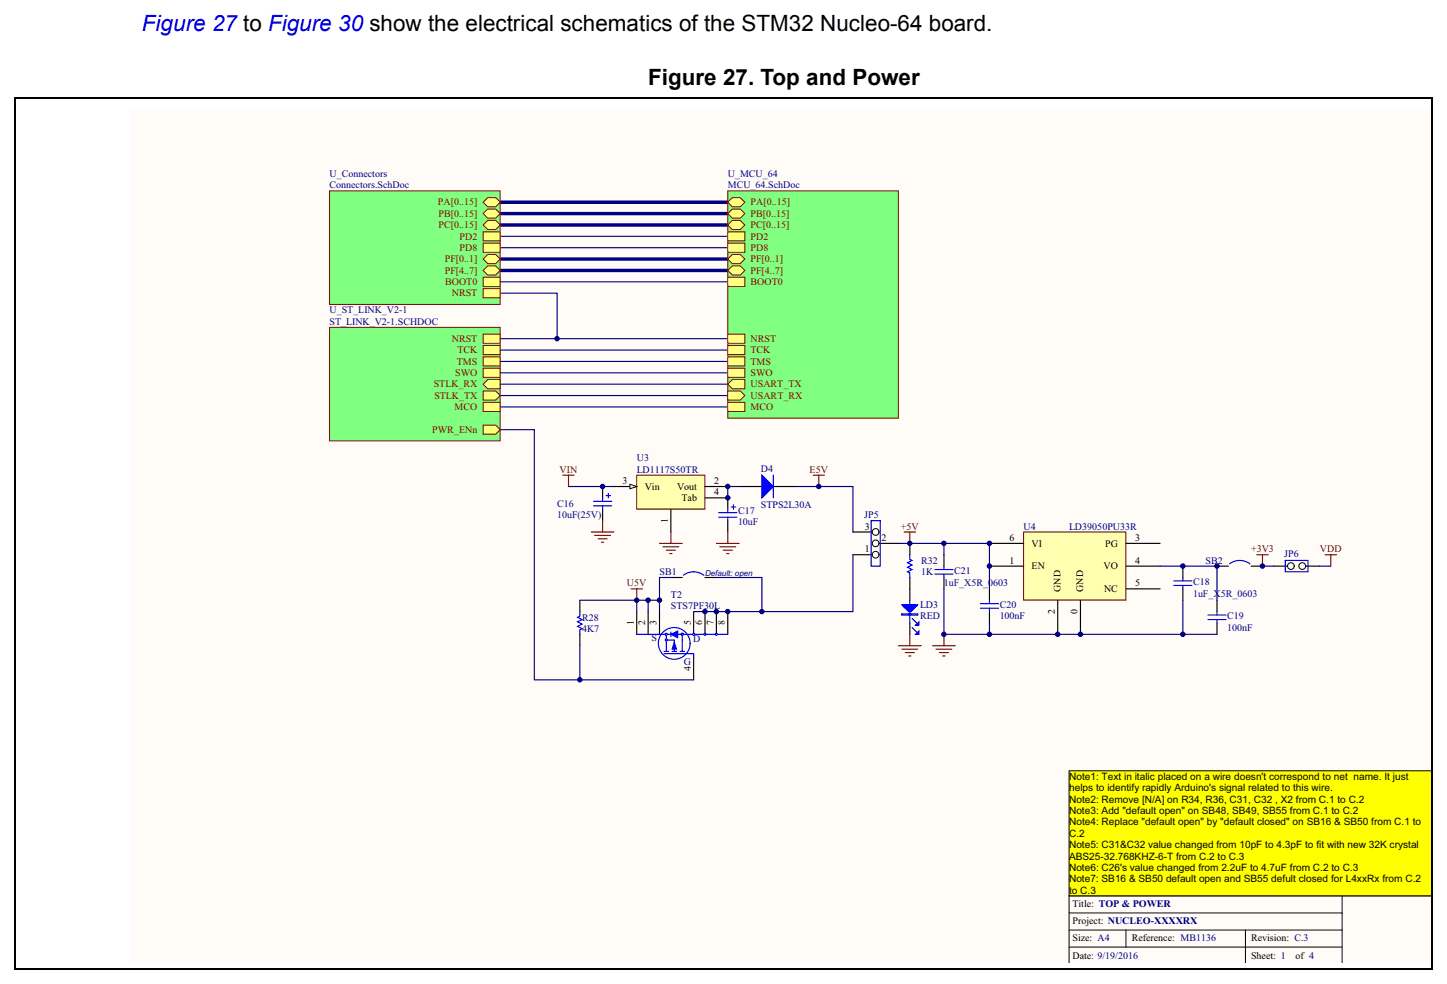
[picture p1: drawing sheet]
<svg xmlns="http://www.w3.org/2000/svg" width="227mm" height="154mm" viewBox="0 0 227 154" stroke-linecap="round" stroke-linejoin="round" font-family="sans-serif">
<path d="M20.6 17.1h203.9v133.8h-203.9z" fill="#fffcf8"/>
<path d="M167.7 143.2h42.9M167.7 145.9h42.9M167.7 148.5h42.9M176.7 145.9v2.6M195.4 145.9v5.1M210.6 140.5v10.5M224.6 140.5h-56.9v10.5" fill="none" stroke="#000" stroke-width=".16"/>
<path d="M91 94.1v1.8M91 99.5v1.8M155.2 92.4v1.7M155.2 95.9v1.8M185.6 88.8v1.8M185.6 92.4v1.7M190.9 94.1v1.8M190.9 97.7v1.8M199.9 88.8h3.2" fill="none" stroke="#000" stroke-width=".18"/>
<g fill="none" stroke="#00f" stroke-width=".18">
<path d="M91 95.9v.7l-.4 .2 .7 .4-.7 .3 .7 .4-.7 .3 .7 .4-.3 .2v.7M153.8 95.4h2.9M153.8 94.7h2.9M155.2 94.1v.6M155.2 95.4v.5M184.2 91.8h2.8M184.2 91.1h2.8M185.6 90.6v.5M185.6 91.8v.6M189.5 97.2h2.9M189.5 96.5h2.9M190.9 95.9v.6"/>
<path d="M190.9 97.2v.5"/>
</g>
<g fill="none" stroke="#800000" stroke-width=".18">
<path d="M88.3 74.5h1.8M89.2 74.5v1.8M99 92.4h1.8M99.9 92.4v1.7M141.9 83.4h1.7M142.7 83.4v1.8M148.1 99.5v1.8M197.2 87h1.8M198.1 87v1.8M207.9 87h1.8M208.8 87v1.8M146.3 101.3h3.6"/>
<path d="M146.9 101.8h2.5M147.4 102.3h1.4M147.9 102.9h.4"/>
</g>
<path d="M78.5 67.4h5.3v39.2h25M91 94.1h12.5v1.8M148.1 87v-1.8h7.1v7.2M182 88.8h8.9v5.3M185.6 94.1v5.4" fill="none" stroke="#000080" stroke-width=".18"/>
<circle cx="202.5" cy="88.8" r=".53" fill="#fffcf8"/>
<circle cx="202.5" cy="88.8" r=".53" fill="none" stroke="#000" stroke-width=".16"/>
<path d="M203.8 88.8h3.2" fill="none" stroke="#000" stroke-width=".18"/>
<circle cx="204.3" cy="88.8" r=".53" fill="#fffcf8"/>
<circle cx="204.3" cy="88.8" r=".53" fill="none" stroke="#000" stroke-width=".16"/>
<path d="M201.7 87.9h3.5v1.8h-3.5z" fill="none" stroke="#00f" stroke-width=".18"/>
<path d="M198.1 88.8h1.8M207 88.8h1.8" fill="none" stroke="#000080" stroke-width=".18"/>
<path d="M51.7 51.3h26.8v17.9h-26.8z" fill="#80ff80"/>
<path d="M51.7 51.3h26.8v17.9h-26.8z" fill="none" stroke="#800000" stroke-width=".16"/>
<path d="M75.8 56h2.7v1.4h-2.7z" fill="#ffff80"/>
<path d="M75.8 56h2.7v1.4h-2.7z" fill="none" stroke="#800000" stroke-width=".16"/>
<path d="M75.8 54.2h2.7v1.4h-2.7z" fill="#ffff80"/>
<path d="M75.8 54.2h2.7v1.4h-2.7z" fill="none" stroke="#800000" stroke-width=".16"/>
<path d="M75.8 63.1h2.7v1.4h-2.7z" fill="#ffff80"/>
<path d="M75.8 63.1h2.7v1.4h-2.7z" fill="none" stroke="#800000" stroke-width=".16"/>
<path d="M75.8 52.4h2.7v1.4h-2.7z" fill="#ffff80"/>
<path d="M75.8 52.4h2.7v1.4h-2.7z" fill="none" stroke="#800000" stroke-width=".16"/>
<path d="M75.8 60.3l.7-.8h2v1.5h-2z" fill-rule="evenodd" fill="#ffff80"/>
<path d="M75.8 60.3l.7-.8h2v1.5h-2z" fill="none" stroke="#800000" stroke-width=".16"/>
<path d="M75.8 61.3h2l.7 .7-.7 .8h-2z" fill-rule="evenodd" fill="#ffff80"/>
<path d="M75.8 61.3h2l.7 .7-.7 .8h-2z" fill="none" stroke="#800000" stroke-width=".16"/>
<path d="M75.8 57.8h2.7v1.4h-2.7z" fill="#ffff80"/>
<path d="M75.8 57.8h2.7v1.4h-2.7z" fill="none" stroke="#800000" stroke-width=".16"/>
<path d="M75.8 66.7h2l.7 .7-.7 .7h-2z" fill-rule="evenodd" fill="#ffff80"/>
<path d="M75.8 66.7h2l.7 .7-.7 .7h-2z" fill="none" stroke="#800000" stroke-width=".16"/>
<path d="M78.5 31.7h35.7M78.5 33.5h35.7M78.5 35.3h35.7M78.5 42.4h35.7M78.5 40.6h35.7" fill="none" stroke="#000080" stroke-width=".54"/>
<path d="M78.5 37.1h35.7M78.5 38.9h35.7M78.5 53.1h35.7M78.5 54.9h35.7M78.5 56.7h35.7M78.5 58.5h35.7M78.5 60.3h35.7M78.5 62h35.7M78.5 63.8h35.7" fill="none" stroke="#000080" stroke-width=".18"/>
<path d="M143.1 97l.7 .7M143.1 98.4l.7 .7" fill="none" stroke="#00f" stroke-width=".18"/>
<path d="M143.6 98.1l.6-.6v.6z" fill="#00f"/>
<path d="M143.6 98.1l.6-.6v.6z" fill="none" stroke="#00f" stroke-width=".18"/>
<path d="M143.6 99.5l.6-.5v.5z" fill="#00f"/>
<g fill="none" stroke="#00f" stroke-width=".18">
<path d="M99.9 99.5h4.6M105.3 99.5h1.7M108.8 99.5h.1M141.5 96.3h2.5v.2h-2.5zM141.7 95h2.1M141.9 94.9v.3h1.7v-.3M142 94.9v.5h1.5v-.5M142.2 94.9v.7h1.1v-.7M142.4 94.9v.8h.7v-.8M142.6 95.9h.3M142.6 96.3v.2M142.6 94.9v1"/>
<path d="M142.6 95.9l-1.1-1h2.5l-1.1 1M142.7 87v.7l.4 .2-.7 .4 .7 .3-.7 .4 .7 .3-.7 .4 .3 .2v.7M142.7 94.1v3.6M142.9 96.3v.2M142.9 94.9v1M143.6 99.5l.6-.5v.5zM104.2 102.5h4.6v.6M104.2 102.2h.7M104.5 100.4h1.3v1.8M105.4 102.2h.8M106.7 102.2h.7M107 100.4v1.8"/>
<circle cx="105.8" cy="100.9" r="2.49"/>
</g>
<path d="M103.5 95.9v3.6M108.8 95.9v3.6M142.7 85.2v1.8M142.7 90.6v3.5M142.7 97.7v1.8M108.8 103.1v3.5" fill="none" stroke="#000" stroke-width=".18"/>
<path d="M142.7 99.5v1.8M141 101.3h3.5M141.5 101.8h2.5M142 102.3h1.5M142.6 102.9h.3" fill="none" stroke="#800000" stroke-width=".18"/>
<path d="M78.5 46h8.9v7.1M91 101.3v5.3" fill="none" stroke="#000080" stroke-width=".18"/>
<circle cx="107" cy="99.5" r=".17" fill="#c0c0c0"/>
<circle cx="107" cy="99.5" r=".17" fill="none" stroke="#00f" stroke-width=".16"/>
<path d="M104.5 99.5v2.7M114.2 99.5h-7.2v.9" fill="none" stroke="#00f" stroke-width=".18"/>
<circle cx="104.5" cy="99.5" r=".17" fill="#c0c0c0"/>
<circle cx="104.5" cy="99.5" r=".17" fill="none" stroke="#00f" stroke-width=".16"/>
<circle cx="107" cy="99.5" r=".17" fill="#c0c0c0"/>
<circle cx="107" cy="99.5" r=".17" fill="none" stroke="#00f" stroke-width=".16"/>
<circle cx="104.5" cy="100.4" r=".17" fill="#c0c0c0"/>
<circle cx="104.5" cy="100.4" r=".17" fill="none" stroke="#00f" stroke-width=".16"/>
<path d="M104.7 99.5h2.2" fill="none" stroke="#00f" stroke-width=".18"/>
<path d="M105.8 100.7l.4 1.1h-.8z" fill="#00f"/>
<path d="M105.8 100.7l.4 1.1h-.8z" fill="none" stroke="#00f" stroke-width=".16"/>
<path d="M105.3 99.1v.7" fill="none" stroke="#00f" stroke-width=".18"/>
<path d="M105.3 99.5l1-.5v1z" fill="#00f"/>
<path d="M105.3 99.5l1-.5v1z" fill="none" stroke="#00f" stroke-width=".16"/>
<path d="M110.6 95.9v3.6M112.4 95.9v3.6M114.2 95.9v3.6" fill="none" stroke="#000" stroke-width=".18"/>
<circle cx="108.8" cy="99.5" r=".17" fill="#c0c0c0"/>
<circle cx="108.8" cy="99.5" r=".17" fill="none" stroke="#00f" stroke-width=".16"/>
<circle cx="110.6" cy="99.5" r=".17" fill="#c0c0c0"/>
<circle cx="110.6" cy="99.5" r=".17" fill="none" stroke="#00f" stroke-width=".16"/>
<circle cx="112.4" cy="99.5" r=".17" fill="#c0c0c0"/>
<circle cx="112.4" cy="99.5" r=".17" fill="none" stroke="#00f" stroke-width=".16"/>
<path d="M94.5 76.3v1.8M94.5 79.9v1.8M114.2 78.1v1.8M99.9 95.9v3.6M101.7 95.9v3.6M114.2 81.7v1.7" fill="none" stroke="#000" stroke-width=".18"/>
<path d="M89.2 76.3h7.1M99.9 94.1v1.8M101.7 94.1v1.8" fill="none" stroke="#000080" stroke-width=".18"/>
<path d="M92.8 83.4h3.5M93.3 84h2.5M93.8 84.5h1.5M94.4 85h.3M94.5 81.7v1.7M103.5 85.2h3.5M104 85.8h2.5M104.5 86.3h1.5M105.1 86.8h.3M105.3 83.4v1.8" fill="none" stroke="#800000" stroke-width=".18"/>
<path d="M93.1 78.6h2.9M93.1 79.3h2.9M94.5 78.1v.5M94.5 79.3v.6M95.1 77.7h.7M95.4 77.4v.7M114.2 79.9v.5M114.7 79.5h.7M115.1 79.2v.7M112.8 80.4h2.8M112.8 81.1h2.8M114.2 81.1v.6" fill="none" stroke="#00f" stroke-width=".18"/>
<path d="M99.9 74.5h10.7v5.4h-10.7z" fill="#ffffb0"/>
<path d="M99.9 74.5h10.7v5.4h-10.7z" fill="none" stroke="#800000" stroke-width=".16"/>
<path d="M96.3 76.3h3.6" fill="none" stroke="#000" stroke-width=".18"/>
<path d="M98.8 75.9l1.1 .4-1.1 .4z" fill="#fffcf8"/>
<path d="M98.8 75.9l1.1 .4-1.1 .4z" fill="none" stroke="#000" stroke-width=".16"/>
<path d="M105.3 79.9v3.5M110.6 76.3h3.6M110.6 78.1h3.6" fill="none" stroke="#000" stroke-width=".18"/>
<path d="M51.7 29.9h26.8v17.9h-26.8z" fill="#80ff80"/>
<path d="M51.7 29.9h26.8v17.9h-26.8z" fill="none" stroke="#800000" stroke-width=".16"/>
<path d="M75.8 31.7l.7-.7h1.3l.7 .7-.7 .7h-1.3z" fill-rule="evenodd" fill="#ffff80"/>
<path d="M75.8 31.7l.7-.7h1.3l.7 .7-.7 .7h-1.3z" fill="none" stroke="#800000" stroke-width=".16"/>
<path d="M75.8 33.5l.7-.7h1.3l.7 .7-.7 .7h-1.3z" fill-rule="evenodd" fill="#ffff80"/>
<path d="M75.8 33.5l.7-.7h1.3l.7 .7-.7 .7h-1.3z" fill="none" stroke="#800000" stroke-width=".16"/>
<path d="M75.8 35.3l.7-.7h1.3l.7 .7-.7 .7h-1.3z" fill-rule="evenodd" fill="#ffff80"/>
<path d="M75.8 35.3l.7-.7h1.3l.7 .7-.7 .7h-1.3z" fill="none" stroke="#800000" stroke-width=".16"/>
<path d="M75.8 42.4l.7-.7h1.3l.7 .7-.7 .7h-1.3z" fill-rule="evenodd" fill="#ffff80"/>
<path d="M75.8 42.4l.7-.7h1.3l.7 .7-.7 .7h-1.3z" fill="none" stroke="#800000" stroke-width=".16"/>
<path d="M75.8 36.4h2.7v1.4h-2.7z" fill="#ffff80"/>
<path d="M75.8 36.4h2.7v1.4h-2.7z" fill="none" stroke="#800000" stroke-width=".16"/>
<path d="M75.8 38.1h2.7v1.5h-2.7z" fill="#ffff80"/>
<path d="M75.8 38.1h2.7v1.5h-2.7z" fill="none" stroke="#800000" stroke-width=".16"/>
<path d="M75.8 40.6l.7-.7h1.3l.7 .7-.7 .7h-1.3z" fill-rule="evenodd" fill="#ffff80"/>
<path d="M75.8 40.6l.7-.7h1.3l.7 .7-.7 .7h-1.3z" fill="none" stroke="#800000" stroke-width=".16"/>
<path d="M75.8 45.3h2.7v1.4h-2.7z" fill="#ffff80"/>
<path d="M75.8 45.3h2.7v1.4h-2.7z" fill="none" stroke="#800000" stroke-width=".16"/>
<path d="M75.8 43.5h2.7v1.4h-2.7z" fill="#ffff80"/>
<path d="M75.8 43.5h2.7v1.4h-2.7z" fill="none" stroke="#800000" stroke-width=".16"/>
<path d="M78.5 44.2h35.7" fill="none" stroke="#000080" stroke-width=".18"/>
<path d="M114.2 29.9h26.7v35.7h-26.7z" fill="#80ff80"/>
<path d="M114.2 29.9h26.7v35.7h-26.7z" fill="none" stroke="#800000" stroke-width=".16"/>
<path d="M114.2 52.4h2.7v1.4h-2.7z" fill="#ffff80"/>
<path d="M114.2 52.4h2.7v1.4h-2.7z" fill="none" stroke="#800000" stroke-width=".16"/>
<path d="M114.2 63.1h2.7v1.4h-2.7z" fill="#ffff80"/>
<path d="M114.2 63.1h2.7v1.4h-2.7z" fill="none" stroke="#800000" stroke-width=".16"/>
<path d="M114.2 61.3h1.9l.8 .7-.8 .8h-1.9z" fill-rule="evenodd" fill="#ffff80"/>
<path d="M114.2 61.3h1.9l.8 .7-.8 .8h-1.9z" fill="none" stroke="#800000" stroke-width=".16"/>
<path d="M114.2 60.3l.7-.8h2v1.5h-2z" fill-rule="evenodd" fill="#ffff80"/>
<path d="M114.2 60.3l.7-.8h2v1.5h-2z" fill="none" stroke="#800000" stroke-width=".16"/>
<path d="M114.2 31.7l.7-.7h1.2l.8 .7-.8 .7h-1.2z" fill-rule="evenodd" fill="#ffff80"/>
<path d="M114.2 31.7l.7-.7h1.2l.8 .7-.8 .7h-1.2z" fill="none" stroke="#800000" stroke-width=".16"/>
<path d="M114.2 33.5l.7-.7h1.2l.8 .7-.8 .7h-1.2z" fill-rule="evenodd" fill="#ffff80"/>
<path d="M114.2 33.5l.7-.7h1.2l.8 .7-.8 .7h-1.2z" fill="none" stroke="#800000" stroke-width=".16"/>
<path d="M114.2 35.3l.7-.7h1.2l.8 .7-.8 .7h-1.2z" fill-rule="evenodd" fill="#ffff80"/>
<path d="M114.2 35.3l.7-.7h1.2l.8 .7-.8 .7h-1.2z" fill="none" stroke="#800000" stroke-width=".16"/>
<path d="M114.2 42.4l.7-.7h1.2l.8 .7-.8 .7h-1.2z" fill-rule="evenodd" fill="#ffff80"/>
<path d="M114.2 42.4l.7-.7h1.2l.8 .7-.8 .7h-1.2z" fill="none" stroke="#800000" stroke-width=".16"/>
<path d="M114.2 36.4h2.7v1.4h-2.7z" fill="#ffff80"/>
<path d="M114.2 36.4h2.7v1.4h-2.7z" fill="none" stroke="#800000" stroke-width=".16"/>
<path d="M114.2 54.2h2.7v1.4h-2.7z" fill="#ffff80"/>
<path d="M114.2 54.2h2.7v1.4h-2.7z" fill="none" stroke="#800000" stroke-width=".16"/>
<path d="M114.2 56h2.7v1.4h-2.7z" fill="#ffff80"/>
<path d="M114.2 56h2.7v1.4h-2.7z" fill="none" stroke="#800000" stroke-width=".16"/>
<path d="M114.2 57.8h2.7v1.4h-2.7z" fill="#ffff80"/>
<path d="M114.2 57.8h2.7v1.4h-2.7z" fill="none" stroke="#800000" stroke-width=".16"/>
<path d="M114.2 38.1h2.7v1.5h-2.7z" fill="#ffff80"/>
<path d="M114.2 38.1h2.7v1.5h-2.7z" fill="none" stroke="#800000" stroke-width=".16"/>
<path d="M114.2 40.6l.7-.7h1.2l.8 .7-.8 .7h-1.2z" fill-rule="evenodd" fill="#ffff80"/>
<path d="M114.2 40.6l.7-.7h1.2l.8 .7-.8 .7h-1.2z" fill="none" stroke="#800000" stroke-width=".16"/>
<path d="M114.2 43.5h2.7v1.4h-2.7z" fill="#ffff80"/>
<path d="M114.2 43.5h2.7v1.4h-2.7z" fill="none" stroke="#800000" stroke-width=".16"/>
<path d="M105.3 90.6h1.7M110.6 90.6h1.8M190.9 88.8h1.8M196.3 88.8h1.8" fill="none" stroke="#000" stroke-width=".18"/>
<path d="M107.2 90.2a2.67 2.67 0 0 1 3.2 0M192.9 88.4a2.67 2.67 0 0 1 3.2 0" fill="none" stroke="#00f" stroke-width=".18"/>
<path d="M160.6 83.4h16v10.7h-16z" fill="#ffffb0"/>
<path d="M160.6 83.4h16v10.7h-16z" fill="none" stroke="#800000" stroke-width=".16"/>
<path d="M155.2 88.8h5.4M155.2 85.2h5.4M166 94.1v5.4M169.5 94.1v5.4M176.7 88.8h5.3M176.7 92.4h5.3M176.7 85.2h5.3" fill="none" stroke="#000" stroke-width=".18"/>
<path d="M148.1 92.4v7.1h42.8M155.2 97.7v1.8" fill="none" stroke="#000080" stroke-width=".18"/>
<path d="M167.7 120.9h56.8v19.6h-56.8z" fill="#ff0"/>
<path d="M224.6 120.9h-56.9v19.6h56.9" fill="none" stroke="#000" stroke-width=".16"/>
<path d="M133.8 87v8.9h-25M141 85.2h7.1" fill="none" stroke="#000080" stroke-width=".18"/>
<path d="M133.8 83.4h4.1" fill="none" stroke="#000" stroke-width=".18"/>
<circle cx="137.4" cy="83.4" r=".53" fill="#fffcf8"/>
<circle cx="137.4" cy="83.4" r=".53" fill="none" stroke="#000" stroke-width=".16"/>
<path d="M136.9 85.2h4.1" fill="none" stroke="#000" stroke-width=".18"/>
<circle cx="137.4" cy="85.2" r=".53" fill="#fffcf8"/>
<circle cx="137.4" cy="85.2" r=".53" fill="none" stroke="#000" stroke-width=".16"/>
<path d="M133.8 87h4.1" fill="none" stroke="#000" stroke-width=".18"/>
<circle cx="137.4" cy="87" r=".53" fill="#fffcf8"/>
<circle cx="137.4" cy="87" r=".53" fill="none" stroke="#000" stroke-width=".16"/>
<path d="M136.7 81.7h1.4v7.1h-1.4zM146.7 90h2.8M146.7 89.3h2.8M148.1 88.8v.5M148.1 90v.6" fill="none" stroke="#00f" stroke-width=".18"/>
<path d="M116 76.3h3.5M121.3 76.3h3.6M148.1 87v1.8M148.1 90.6v1.8" fill="none" stroke="#000" stroke-width=".18"/>
<path d="M127.6 74.5h1.8M128.5 74.5v1.8M112.4 85.2h3.6M112.9 85.8h2.5M113.5 86.3h1.4M114 86.8h.4M114.2 83.4v1.8" fill="none" stroke="#800000" stroke-width=".18"/>
<path d="M116 76.3h-1.8v1.8M124.9 76.3h8.9v7.1M105.3 90.6h-1.8v3.5M112.4 90.6h7.1v5.3" fill="none" stroke="#000080" stroke-width=".18"/>
<path d="M119.5 74.5l1.8 1.8-1.8 1.8z" fill="#00f"/>
<path d="M119.5 74.5l1.8 1.8-1.8 1.8zM121.3 74.5v3.6" fill="none" stroke="#00f" stroke-width=".18"/>
<circle cx="87.4" cy="53.1" r=".35" fill="#000080"/>
<circle cx="87.4" cy="53.1" r=".35" fill="none" stroke="#000080" stroke-width=".16"/>
<circle cx="91" cy="106.6" r=".35" fill="#000080"/>
<circle cx="91" cy="106.6" r=".35" fill="none" stroke="#000080" stroke-width=".16"/>
<circle cx="94.5" cy="76.3" r=".35" fill="#000080"/>
<circle cx="94.5" cy="76.3" r=".35" fill="none" stroke="#000080" stroke-width=".16"/>
<circle cx="99.9" cy="94.1" r=".35" fill="#000080"/>
<circle cx="99.9" cy="94.1" r=".35" fill="none" stroke="#000080" stroke-width=".16"/>
<circle cx="101.7" cy="94.1" r=".35" fill="#000080"/>
<circle cx="101.7" cy="94.1" r=".35" fill="none" stroke="#000080" stroke-width=".16"/>
<circle cx="103.5" cy="94.1" r=".35" fill="#000080"/>
<circle cx="103.5" cy="94.1" r=".35" fill="none" stroke="#000080" stroke-width=".16"/>
<circle cx="110.6" cy="95.9" r=".35" fill="#000080"/>
<circle cx="110.6" cy="95.9" r=".35" fill="none" stroke="#000080" stroke-width=".16"/>
<circle cx="112.4" cy="95.9" r=".35" fill="#000080"/>
<circle cx="112.4" cy="95.9" r=".35" fill="none" stroke="#000080" stroke-width=".16"/>
<circle cx="114.2" cy="95.9" r=".35" fill="#000080"/>
<circle cx="114.2" cy="95.9" r=".35" fill="none" stroke="#000080" stroke-width=".16"/>
<circle cx="114.2" cy="78.1" r=".35" fill="#000080"/>
<circle cx="114.2" cy="78.1" r=".35" fill="none" stroke="#000080" stroke-width=".16"/>
<circle cx="114.2" cy="76.3" r=".35" fill="#000080"/>
<circle cx="114.2" cy="76.3" r=".35" fill="none" stroke="#000080" stroke-width=".16"/>
<circle cx="119.5" cy="95.9" r=".35" fill="#000080"/>
<circle cx="119.5" cy="95.9" r=".35" fill="none" stroke="#000080" stroke-width=".16"/>
<circle cx="128.5" cy="76.3" r=".35" fill="#000080"/>
<circle cx="128.5" cy="76.3" r=".35" fill="none" stroke="#000080" stroke-width=".16"/>
<circle cx="142.7" cy="85.2" r=".35" fill="#000080"/>
<circle cx="142.7" cy="85.2" r=".35" fill="none" stroke="#000080" stroke-width=".16"/>
<circle cx="148.1" cy="99.5" r=".35" fill="#000080"/>
<circle cx="148.1" cy="99.5" r=".35" fill="none" stroke="#000080" stroke-width=".16"/>
<circle cx="148.1" cy="85.2" r=".35" fill="#000080"/>
<circle cx="148.1" cy="85.2" r=".35" fill="none" stroke="#000080" stroke-width=".16"/>
<circle cx="155.2" cy="99.5" r=".35" fill="#000080"/>
<circle cx="155.2" cy="99.5" r=".35" fill="none" stroke="#000080" stroke-width=".16"/>
<circle cx="155.2" cy="88.8" r=".35" fill="#000080"/>
<circle cx="155.2" cy="88.8" r=".35" fill="none" stroke="#000080" stroke-width=".16"/>
<circle cx="155.2" cy="85.2" r=".35" fill="#000080"/>
<circle cx="155.2" cy="85.2" r=".35" fill="none" stroke="#000080" stroke-width=".16"/>
<circle cx="165.9" cy="99.5" r=".35" fill="#000080"/>
<circle cx="165.9" cy="99.5" r=".35" fill="none" stroke="#000080" stroke-width=".16"/>
<circle cx="169.5" cy="99.5" r=".35" fill="#000080"/>
<circle cx="169.5" cy="99.5" r=".35" fill="none" stroke="#000080" stroke-width=".16"/>
<circle cx="185.6" cy="99.5" r=".35" fill="#000080"/>
<circle cx="185.6" cy="99.5" r=".35" fill="none" stroke="#000080" stroke-width=".16"/>
<circle cx="185.6" cy="88.8" r=".35" fill="#000080"/>
<circle cx="185.6" cy="88.8" r=".35" fill="none" stroke="#000080" stroke-width=".16"/>
<circle cx="190.9" cy="88.8" r=".35" fill="#000080"/>
<circle cx="190.9" cy="88.8" r=".35" fill="none" stroke="#000080" stroke-width=".16"/>
<circle cx="198.1" cy="88.8" r=".35" fill="#000080"/>
<circle cx="198.1" cy="88.8" r=".35" fill="none" stroke="#000080" stroke-width=".16"/>
<path d="M2.3 15.2v136.8M2.3 15.3h222.4M224.7 15.3v136.8M2.2 152h222.5" fill="none" stroke="#000" stroke-width=".17"/>
<text font-size="3.5" fill="#00f" x="22.3" y="4.9">Figure 27 to Figure 30 show the electrical schematics of the STM32 Nucleo-64 board.</text>
<text font-size="3.5" x="101.7" y="13.4">Figure 27. Top and Power</text>
<g font-size="1.6" fill="#000080">
<text x="51.7" y="27.8">U_Connectors</text>
<text x="51.7" y="29.5">Connectors.SchDoc</text>
<text x="114.2" y="27.8">U_MCU_64</text>
<text x="114.2" y="29.5">MCU_64.SchDoc</text>
<text x="51.7" y="49.2">U_ST_LINK_V2-1</text>
<text x="51.7" y="51">ST_LINK_V2-1.SCHDOC</text>
<text x="99.9" y="72.4">U3</text>
<text x="99.9" y="74.1">LD1117S50TR</text>
<text x="119.4" y="74">D4</text>
<text x="87.4" y="79.5">C16</text>
<text x="87.4" y="81.3">10uF(25V)</text>
<text x="115.8" y="80.6">C17</text>
<text x="115.8" y="82.3">10uF</text>
<text x="119.4" y="79.7">STPS2L30A</text>
<text x="135.6" y="81.3">JP5</text>
<text x="160.6" y="83.1">U4</text>
<text x="167.7" y="83.1">LD39050PU33R</text>
<text x="144.5" y="88.4">R32</text>
<text x="189.2" y="88.4">SB2</text>
<text x="201.5" y="87.3">JP6</text>
<text x="103.5" y="90.2">SB1</text>
<text x="105.3" y="93.8">T2</text>
<text x="105.3" y="95.5">STS7PF30L</text>
<text x="144.4" y="95.4">LD3</text>
<text x="144.5" y="90.2">1K</text>
<text x="148.1" y="92">1uF_X5R_0603</text>
<text x="149.7" y="90">C21</text>
<text x="156.8" y="95.4">C20</text>
<text x="187.2" y="91.8">C18</text>
<text x="187.2" y="93.6">1uF_X5R_0603</text>
<text x="91.3" y="97.3">R28</text>
<text x="91.3" y="99.1">4K7</text>
<text x="102.2" y="100.5">S</text>
<text x="108.7" y="100.7">D</text>
<text x="144.4" y="97.1">RED</text>
<text x="156.8" y="97.1">100nF</text>
<text x="192.5" y="97.1">C19</text>
<text x="192.5" y="98.9">100nF</text>
<text x="107.3" y="104.3">G</text>
</g>
<g font-size="1.6" fill="#800000">
<text x="68.7" y="32.2">PA[0..15]</text>
<text x="68.8" y="34">PB[0..15]</text>
<text x="68.8" y="35.8">PC[0..15]</text>
<text x="117.8" y="32.2">PA[0..15]</text>
<text x="117.8" y="34">PB[0..15]</text>
<text x="117.8" y="35.8">PC[0..15]</text>
<text x="69.8" y="41.1">PF[0..1]</text>
<text x="72.1" y="37.6">PD2</text>
<text x="72.1" y="39.4">PD8</text>
<text x="117.8" y="37.6">PD2</text>
<text x="117.8" y="39.4">PD8</text>
<text x="117.8" y="41.1">PF[0..1]</text>
<text x="69.8" y="42.9">PF[4..7]</text>
<text x="69.8" y="44.7">BOOT0</text>
<text x="70.9" y="46.5">NRST</text>
<text x="117.8" y="42.9">PF[4..7]</text>
<text x="117.8" y="44.7">BOOT0</text>
<text x="70.9" y="53.6">NRST</text>
<text x="117.8" y="53.6">NRST</text>
<text x="71.4" y="59">SWO</text>
<text x="71.7" y="57.2">TMS</text>
<text x="71.8" y="55.4">TCK</text>
<text x="117.8" y="55.4">TCK</text>
<text x="117.8" y="57.2">TMS</text>
<text x="117.8" y="59">SWO</text>
<text x="68.1" y="60.8">STLK_RX</text>
<text x="68.1" y="62.5">STLK_TX</text>
<text x="71.3" y="64.3">MCO</text>
<text x="117.8" y="64.3">MCO</text>
<text x="117.8" y="62.5">USART_RX</text>
<text x="117.8" y="60.8">USART_TX</text>
<text x="67.8" y="67.9">PWR_ENn</text>
<text x="87.8" y="74.1">VIN</text>
<text x="127" y="74.1">E5V</text>
<text x="141.3" y="83.1">+5V</text>
<text x="196.3" y="86.6">+3V3</text>
<text x="207.1" y="86.6">VDD</text>
<text x="98.4" y="92">U5V</text>
</g>
<g font-size="1.6">
<text x="97.7" y="75.9">3</text>
<text x="101.2" y="76.8">Vin</text>
<text x="106.2" y="76.8">Vout</text>
<text x="112" y="75.9">2</text>
<text x="112" y="77.7">4</text>
<text x="104.8" y="82.1" transform="rotate(-90 104.8 82.1)">1</text>
<text x="106.9" y="78.6">Tab</text>
<text x="135.7" y="83.1">3</text>
<text x="135.7" y="86.6">1</text>
<text x="138.3" y="84.8">2</text>
<text x="158.4" y="88.4">1</text>
<text x="158.4" y="84.8">6</text>
<text x="161.8" y="89.3">EN</text>
<text x="161.8" y="85.7">VI</text>
<text x="173.1" y="89.3">VO</text>
<text x="173.4" y="85.7">PG</text>
<text x="178.1" y="84.8">3</text>
<text x="178.1" y="88.4">4</text>
<text x="166.4" y="92.9" transform="rotate(-90 166.4 92.9)">GND</text>
<text x="170" y="92.9" transform="rotate(-90 170 92.9)">GND</text>
<text x="173.2" y="92.9">NC</text>
<text x="178.1" y="92">5</text>
<text x="99.4" y="98.1" transform="rotate(-90 99.4 98.1)">1</text>
<text x="101.2" y="98.1" transform="rotate(-90 101.2 98.1)">2</text>
<text x="103" y="98.1" transform="rotate(-90 103 98.1)">3</text>
<text x="108.4" y="98.1" transform="rotate(-90 108.4 98.1)">5</text>
<text x="110.2" y="98.1" transform="rotate(-90 110.2 98.1)">6</text>
<text x="111.9" y="98.1" transform="rotate(-90 111.9 98.1)">7</text>
<text x="113.7" y="98.1" transform="rotate(-90 113.7 98.1)">8</text>
<text x="165.5" y="96.4" transform="rotate(-90 165.5 96.4)">2</text>
<text x="169.1" y="96.4" transform="rotate(-90 169.1 96.4)">0</text>
<text x="108.4" y="105.3" transform="rotate(-90 108.4 105.3)">4</text>
<text x="167.7" y="122.3">Note1: Text in italic placed on a wire doesn't correspond to net name. It just</text>
<text x="167.7" y="124.1">helps to identify rapidly Arduino's signal related to this wire.</text>
<text x="167.7" y="125.9">Note2: Remove [N/A] on R34, R36, C31, C32 , X2 from C.1 to C.2</text>
<text x="167.7" y="127.7">Note3: Add &quot;default open&quot; on SB48, SB49, SB55 from C.1 to C.2</text>
<text x="167.7" y="129.5">Note4: Replace &quot;default open&quot; by &quot;default closed&quot; on SB16 &amp; SB50 from C.1 to</text>
<text x="167.7" y="131.2">C.2</text>
<text x="167.7" y="133">Note5: C31&amp;C32 value changed from 10pF to 4.3pF to fit with new 32K crystal</text>
<text x="167.7" y="134.8">ABS25-32.768KHZ-6-T from C.2 to C.3</text>
<text x="167.7" y="136.6">Note6: C26's value changed from 2.2uF to 4.7uF from C.2 to C.3</text>
<text x="167.7" y="138.4">Note7: SB16 &amp; SB50 default open and SB55 defult closed for L4xxRx from C.2</text>
<text x="167.7" y="140.2">to C.3</text>
<text x="168.3" y="142.3">Title: TOP &amp; POWER</text>
<text x="168.3" y="147.7">Size: A4</text>
<text x="168.3" y="144.9">Project: NUCLEO-XXXXRX</text>
<text x="177.6" y="147.7">Reference: MB1136</text>
<text x="196.3" y="147.7">Revision: C.3</text>
<text x="168.3" y="150.4">Date: 9/19/2016</text>
<text x="196.3" y="150.4">Sheet: 1</text>
<text x="203.3" y="150.4">of 4</text>
</g>
<text font-size="1.3" fill="#000080" x="110.6" y="90.3">Default: open</text>
</svg>
